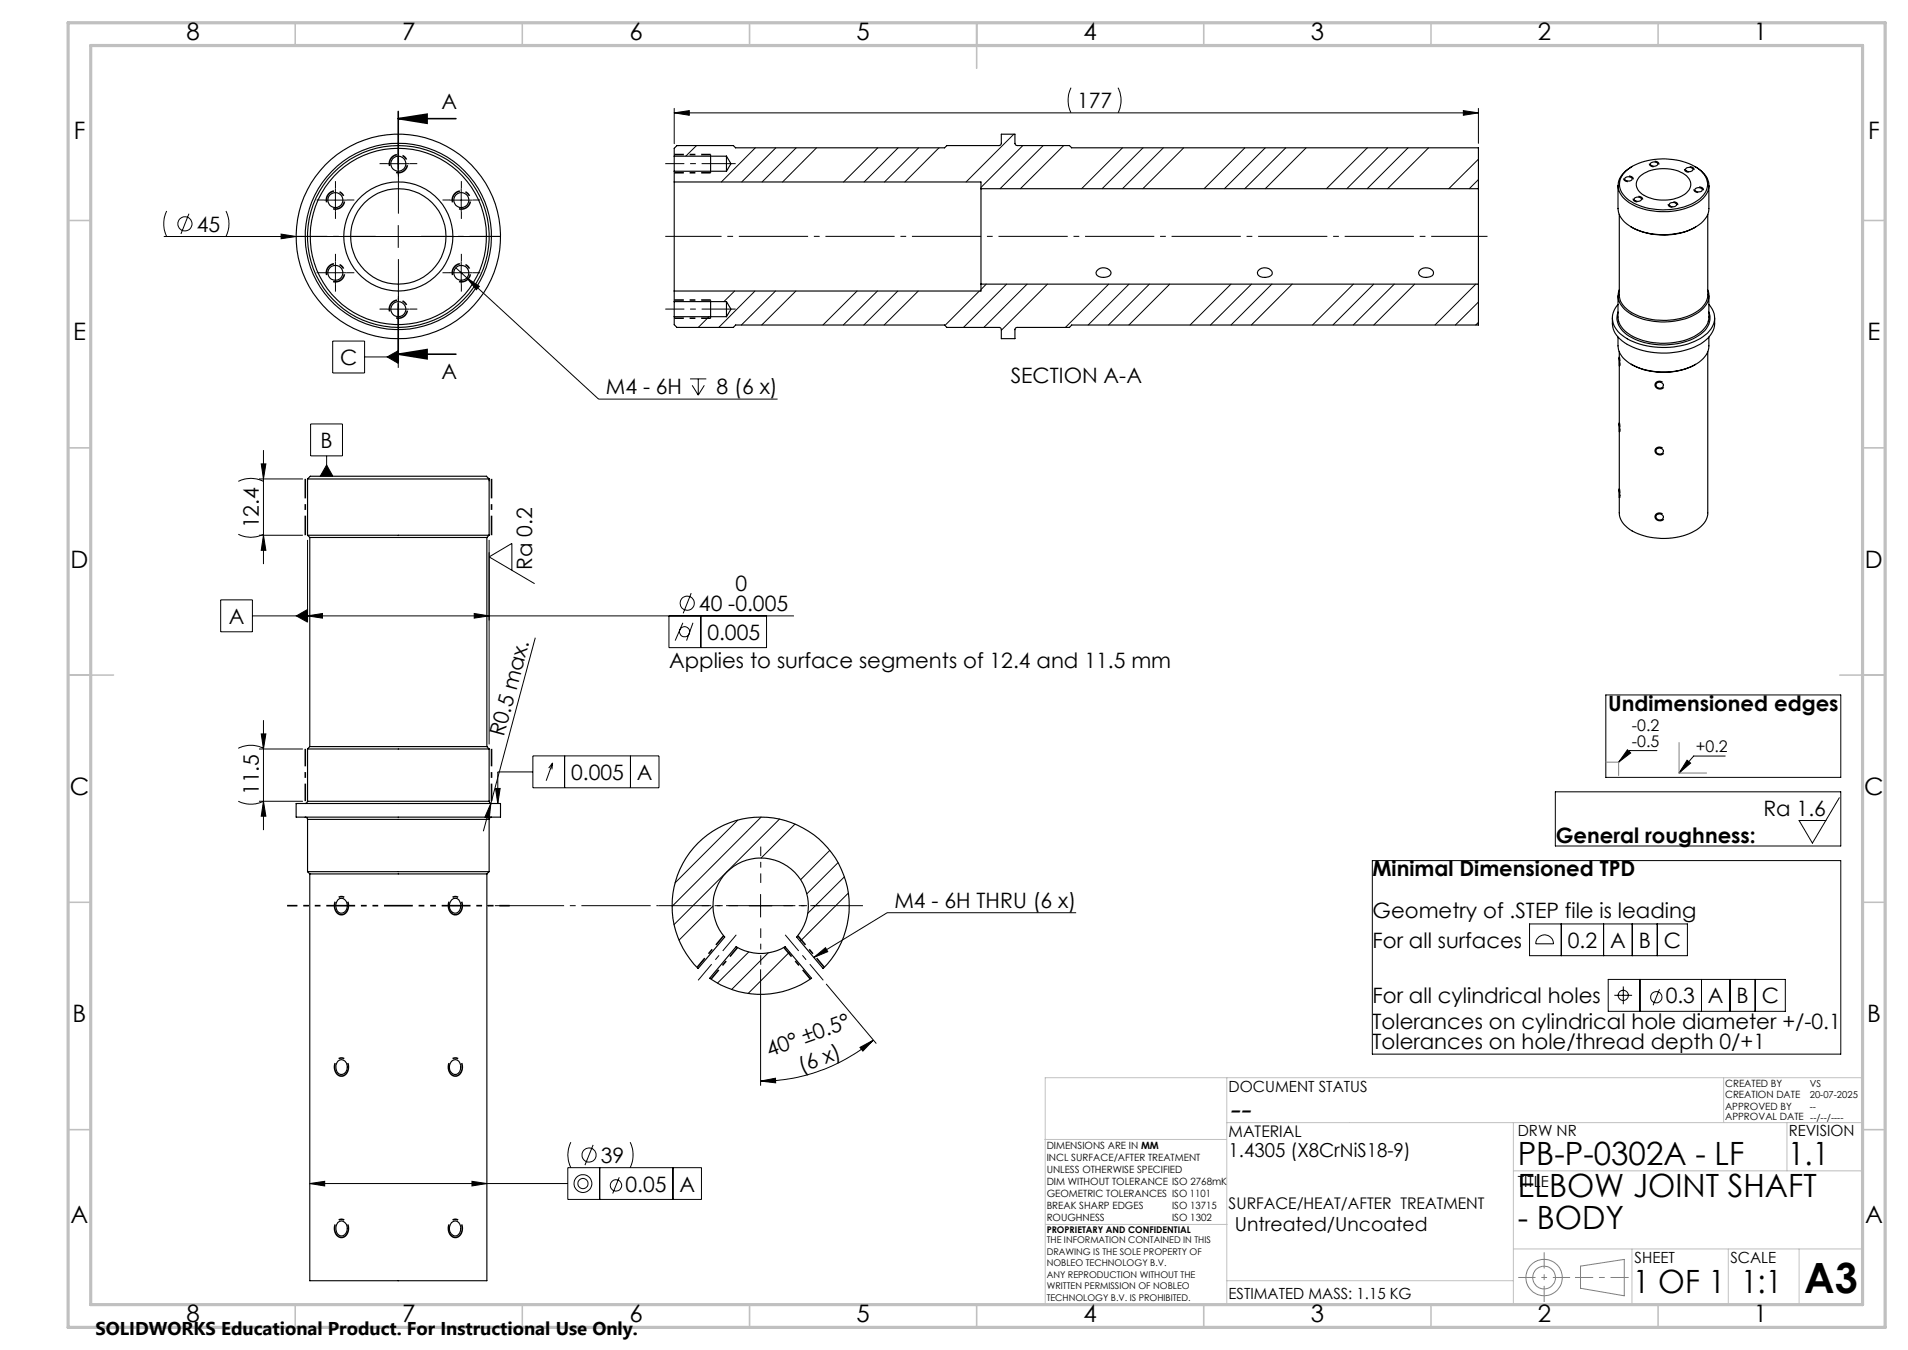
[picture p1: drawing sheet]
<svg xmlns="http://www.w3.org/2000/svg" width="420mm" height="297mm" viewBox="0 0 420 297" stroke-linecap="round" stroke-linejoin="round" font-family="sans-serif">
<g fill="none" stroke="#000" stroke-width=".22">
<path d="M235.8 19.3a6.4 6.4 0 0 0 0 5.5M246.1 19.3a6.1 6.1 0 0 1 0 5.5M85.2 36h5M87.7 33.5v5M148.4 24.8l3.3-.5v1.1zM148.4 23.8v7.8M148.4 24.8h177M153.3 32l-2.3 2.4M166.3 32.5l-7.5 7.5M170.8 32.5l-7.5 7.5M175.3 32.5l-7.6 7.5M179.7 32.5l-7.4 7.5"/>
<path d="M193.2 32.5l-7.5 7.5M197.7 32.5l-7.5 7.5M202.2 32.5l-7.5 7.5M206.7 32.5l-7.5 7.5M223.2 29.5l-10.5 10.5M225.1 32l-9.2 9.2M229.6 32l-9.5 9.5M234.1 32l-9.5 9.5M247.1 32.5l-9 9M251.6 32.5l-9 9M256.1 32.5l-9 9M260.6 32.5l-9 9"/>
<path d="M274 32.5l-9 9M278.5 32.5l-9 9M283 32.5l-9 9M287.5 32.5l-9 9M301 32.5l-9 9M305.5 32.5l-9 9M310 32.5l-9 9M314.5 32.5l-9.1 9M322.1 24.3l3.3 .5-3.3 .6zM325.4 35l-6.5 6.5M325.4 39.5l-2 2M325.4 23.8v7.7"/>
<path d="M36.1 52h74.1M36.7 46.4a6.5 6.5 0 0 0 0 5.6M41.6 47l-1.8 4.5M49.7 46.4a6.2 6.2 0 0 1 0 5.6M61.9 51.5l3.3 .5-3.3 .5zM71.3 44h5M73.8 41.5v5M73.8 57.5v5M87.7 49.5v5M99 44h5M100.3 58.9l2.5 2.2M101.5 41.5v5"/>
<path d="M101.5 57.5v5M71.3 60h5M73.2 75h7.1v7.1h-7.1zM80.3 78.5h7.4M85.2 68h5M85.2 78.5l2.5-1.4v2.8zM87.7 65.5v5M87.7 74.5v6.4M99 60h5M102.8 61.1l2.7 1.9-.7 .7zM102.8 61.1l29 26.7h39.4M156.1 69.7l-2.4 2.3"/>
<path d="M161.7 64l-2.4 2.4M166.2 64l-8 8M170.7 64l-7.5 7.5M175.2 64l-7.5 7.5M188.7 64l-7.5 7.5M193.1 64l-7.5 7.5M197.6 64l-7.5 7.5M202.1 64l-7.5 7.5M215.6 64l-7.6 7.6M217.1 62.5l-1.2 1.2M221.6 62.5l-9.5 9.5M226.1 62.5l-9.5 9.5"/>
<path d="M230.6 62.5l-10.2 10.2M244.1 62.5l-9.6 9.5M248.5 62.5l-9 9M253 62.5l-9 9M257.5 62.5l-9 9M271 62.5l-9 9M275.5 62.5l-9 9M280 62.5l-9 9M284.4 62.5l-9 9M297.9 62.5l-9 9M302.4 62.5l-9 9M306.9 62.5l-9 9"/>
<path d="M311.4 62.5l-9 9M324.9 62.5l-9 9M325.4 66.5l-5 5M325.4 70.9l-.6 .6M58 99v25.1M68.4 93.3h7v7h-7zM151.9 83.4h3.6M152.4 84.8l1.3 2.1M153.7 83.4v3.5M155 84.8l-1.3 2.1M52.5 117.5a6.1 6.1 0 0 0 5.5 0M52.5 105.9a6.1 6.1 0 0 1 5.5 0"/>
<path d="M57 117.8h9.7M57 105.4h9.7M57.5 102.1h1l-.5 3.3zM58 117.8l.5 3.3h-1zM67.7 118.8v17.7M71.9 102.3l1.4 2.5h-2.8zM71.9 100.3v4.5M107.7 118.8v45M48.6 132h7v7h-7zM55.6 135.5h119.2M65.2 135.5l2.5-1.4v2.8zM67.7 135.5l3.3-.5v1z"/>
<path d="M104.4 135l3.3 .5-3.3 .5zM112.7 125.4v-5.8l-5 2.9 10 5.9M147.2 135.5v7h21.5v-7M150.3 137l-1.7 3.9M152.2 130.5l-1.8 4.4M152.5 137l-1.4 3.9M154.3 135.5v7M58 158.4v24.2M117.8 140.3l-9.7 36.4M353.5 152.9h51.7v18.1h-51.7zM52.5 176.3a6.4 6.4 0 0 0 5.5 0M52.5 164.6a6.1 6.1 0 0 1 5.5 0"/>
<path d="M57 164.8h9.7M57 176.3h9.7M57.5 161.5h1l-.5 3.3zM58 176.3l.5 3.3h-1zM108.1 176.7l-.4 3.4-1-.3zM108.1 176.7l-1.7 6.2M109.1 173.5h1l-.5 3.3zM117.3 166.3h27.8v7h-27.8zM117.3 169.8h-7.7v7M121.6 167.8l-.8 1.2M121.6 167.8l-.1 1.5M121.6 167.8l-1.4 4"/>
<path d="M124.3 166.3v7M138.8 166.3v7M167.5 179.8l-19.5 19.6M342.4 174.2h62.8v11.9h-62.8zM358.2 165l.8 .7-2.7 2zM364.7 165.1h-5.9l-2.5 2.6M371.4 167.2l.7 .7-2.5 2.2zM379.8 166.3h-7l-3.2 3.8M404.9 175.5l-5.9 10-3-5h5.9M157 199.4l-7.5 7.4M162.4 180.4l-13.8 13.8M164.9 199.3h5"/>
<path d="M167.4 196.8v5M171.6 180.2l-23.2 23.2M175 181.3l-7.5 7.5M182.7 187.1l-6.5 6.4M184.5 189.8l-6.9 6.8M185.9 192.9l-8.1 8M186.7 196.5l-10.6 10.6M302.1 189.3h103.1v42.6h-103.1zM164.8 209.4l-6.9 6.9M167.4 213.3v25.6M169.1 209.6l-8.1 8.1M173.8 209.4l-9.1 9.2"/>
<path d="M179.1 210.6l2.6-2.1 .5 .9zM181.9 216.5l11 13.1M236.9 200.8h-41.6l-16.2 9.8M336.7 203.3h34.7v7h-34.7zM338.7 206.2a1.99 1.99 0 0 1 2.1-.3 1.99 1.99 0 0 1 1.2 1.7h-3.9a1.92 1.92 0 0 1 .6-1.4zM343.7 203.3v7M353 203.3v7M354 215.5h39v7h-39zM355.4 219h3.9M357.3 217v3.9M359.3 203.3v7M361 215.5v7"/>
<path d="M364.8 203.3v7M365.3 217.6l-1.4 3.6M374.5 215.5v7M380.8 215.5v7M386.4 215.5v7M167.4 237.8l3.3-.6v1zM189.3 230.4l2.9-1.6-2.3 2.4zM192.2 228.8a38.8 38.8 0 0 1-24.8 9M103.9 259.9l3.3 .5-3.3 .5zM125 256.9h29.4v7h-29.4zM125.7 251.3a6.2 6.2 0 0 0 0 5.6M130.6 251.9l-1.8 4.4"/>
<path d="M132 256.9v7M136.3 259l-1.4 3.6M138.7 251.3a6.5 6.5 0 0 1 0 5.6M148.1 256.9v7M68.2 260.4l3.3-.5v1zM68.2 260.4h56.8"/>
<circle cx="40.7" cy="49.3" r="1.56"/>
<circle cx="150.7" cy="139" r="1.12"/>
<circle cx="151.3" cy="132.7" r="1.55"/>
<circle cx="357.3" cy="219" r="1.13"/>
<circle cx="364.6" cy="219.4" r="1.24"/>
<circle cx="129.7" cy="254.1" r="1.56"/>
<circle cx="128.3" cy="260.4" r="1.12"/>
<circle cx="128.3" cy="260.4" r="1.96"/>
<circle cx="135.6" cy="260.8" r="1.26"/>
</g>
<g fill="none" stroke="#808080" stroke-width=".22">
<path d="M353.6 167.7h2.7v2.9M369.6 163.4v6.7h6.1M347.9 278.5l9.6-1.4v8l-9.6-1.7z"/>
<circle cx="339.9" cy="281" r="2.51"/>
<circle cx="339.9" cy="281.1" r="4"/>
</g>
<path d="M334.2 281h11.4" fill="none" stroke="#808080" stroke-width=".22" stroke-dasharray="15.2 1.3 1.3 1.3" stroke-dashoffset="11.4" stroke-linecap="butt"/>
<path d="M339.9 275.5v10.9" fill="none" stroke="#808080" stroke-width=".22" stroke-dasharray="15.2 1.3 1.3 1.3" stroke-dashoffset="11.7" stroke-linecap="butt"/>
<path d="M346.7 281h11.8" fill="none" stroke="#808080" stroke-width=".22" stroke-dasharray="15.2 1.3 1.3 1.3" stroke-dashoffset="11.2" stroke-linecap="butt"/>
<g fill="none" stroke="#c0c0c0" stroke-width=".22">
<path d="M270.1 237.1v49.9M379.4 237.1v9.9M410.1 237.1h-180v49.9M230 250.7h40M270.1 247h140M333.1 257.6h77M333.1 247v40M393.3 247v10.6M230.2 269.4h39.9M333.1 274.8h77M359.2 274.8v12.2M380.4 274.8v12.2"/>
<path d="M396 274.8v12.2M270.1 281.8h63"/>
</g>
<g fill="none" stroke="#c0c0c0" stroke-width=".35">
<path d="M65 5v5M115 5v5M165 5v5M215 5v10M265 5v5M315 5v5M365 5v5M15 48.5h5M410 48.5h5M15 98.5h5M410 98.5h5M15 148.5h10"/>
<path d="M405 148.5h10M15 198.5h5M410 198.5h5M15 248.5h5M410 248.5h5M65 287v5M115 287v5M165 287v5M215 287v5M265 287v5M315 287v5M365 287v5"/>
</g>
<path d="M15 5h400v287h-400zM20 10h390v277h-390z" fill="none" stroke="#c0c0c0" stroke-width=".7"/>
<g fill="#000">
<path d="M61.9 51.5l3.3 .5-3.3 .5zM108.1 176.7l-.4 3.4-1-.3z"/>
<path d="M87.7 26.1l6.3-1v2zM87.7 77.9l6.3-1v2z"/>
<path d="M148.4 24.8l3.3-.5v1.1zM322.1 24.3l3.3 .5-3.3 .6z"/>
<path d="M102.8 61.1l2 2.6 .7-.7zM85.2 78.5l2.5 1.4v-2.8zM67.7 135.5l3.3-.5v1zM104.4 135l3.3 .5-3.3 .5zM68.2 260.4l3.3-.5v1zM103.9 259.9l3.3 .5-3.3 .5zM109.1 173.5h1l-.5 3.3zM65.2 135.5l2.5 1.4v-2.8zM71.9 102.3l1.4 2.5h-2.8zM179.1 210.6l3.1-1.2-.5-.9z"/>
<path d="M58 117.8l.5 3.3h-1zM57.5 102.1h1l-.5 3.3z"/>
<path d="M57.5 161.5h1l-.5 3.3zM58 176.3l.5 3.3h-1z"/>
<path d="M371.4 167.2l.7 .7-2.5 2.2zM358.2 165l.8 .7-2.7 2z"/>
<path d="M167.4 237.8l3.3-.6v1zM189.3 230.4l2.9-1.6-2.3 2.4z"/>
</g>
<g fill="none" stroke="#000" stroke-width=".25">
<path d="M148.4 34.4v-1.8l.6-.6h12.4l.5 .5h46l.5-.5h11.5l.4-.1 .1-.3v-2.1h3v2.1l.2 .3 .3 .1h11.5l.5 .5h89.5v9M148.4 34.4v3.3M148.4 34.4h11.5M148.4 37.7v2.3M148.4 37.7h11.5M156.4 34v4M159.9 34.4v3.3M159.9 34.4l1 1.6-1 1.7M357.7 39.2a.99 .99 0 0 1 1.6 .2 .95 .95 0 0 1-1.7-.1zM358 37.6a14 14 0 0 1 11.7-2.3 7.9 7.9 0 0 1 6 4.1 4 4 0 0 1-2 4.7 14.6 14.6 0 0 1-15.2-.1 3.9 3.9 0 0 1-1.3-5.6zM359.3 36.6a4.8 4.8 0 0 0-3 5 7.3 7.3 0 0 0 5.4 4.4 15.3 15.3 0 0 0 12.4-1.6 4 4 0 0 0 1.4-5.7l-1.2-1.3-1.3-.8M360.8 39a8.7 8.7 0 0 1 10-.6 2.45 2.45 0 0 1 1.4 2.2 2.45 2.45 0 0 1-1.4 2.2 8.7 8.7 0 0 1-10-.7 2.24 2.24 0 0 1 0-3.1z"/>
<path d="M363.4 35.8a1.04 1.04 0 0 1 1.5 .3 .94 .94 0 0 1-1.6 0zM371.2 37a1.01 1.01 0 0 1 1.5 .3 .94 .94 0 0 1-1.7-.1zM148.4 40v24M148.4 40h67.5v1.5M215.9 41.5v21M215.9 41.5h109.5M241.8 59.3a1.86 1.86 0 0 1 2.8 .7 1.87 1.87 0 0 1-2.7 .9 .84 .84 0 0 1-.6-.8 .84 .84 0 0 1 .5-.8zM276.9 59.6a1.85 1.85 0 0 1 3.2 .4 1.7 1.7 0 0 1-2.2 1 .99 .99 0 0 1-1-1.4zM312.4 59.6a1.84 1.84 0 0 1 3.2 .4 1.7 1.7 0 0 1-2.2 1 .99 .99 0 0 1-1-1.4zM325.4 41.5v21M356.2 40.8v5.1a5.1 5.1 0 0 0 2.9 4M356.4 47.2v17.6a5.2 5.2 0 0 0 3.8 4.5 14.9 14.9 0 0 0 13.5-.9 4.4 4.4 0 0 0 2.2-3.6v-17.6"/>
<path d="M359.1 49.9a15 15 0 0 0 14.1 0M359.9 43.5a.83 .83 0 0 1 .8-.2 .83 .83 0 0 1 .6 .7 .95 .95 0 0 1-1.6-.2zM367.6 44.7a.84 .84 0 0 1 .9-.2 .84 .84 0 0 1 .5 .7 1.03 1.03 0 0 1-1.6-.2zM373.1 41.6a.99 .99 0 0 1 1.6 .2 .95 .95 0 0 1-1.6-.1zM376.2 40.8v5.1a5.5 5.5 0 0 1-3.8 4.5 15.7 15.7 0 0 1-13.3-.5M148.4 66.4v3.3M148.4 64v2.4M148.4 69.7h11.5M148.4 66.4h11.5M156.4 66v4M159.9 66.4v3.3M159.9 66.4l1 1.6-1 1.7"/>
<path d="M215.9 62.5v1.5h-67.5M215.9 62.5h109.5M325.4 62.5v9h-89.5l-.5 .5h-11.6l-.4 .4v2.1h-3v-2.1l-.4-.4h-11.6l-.5-.5h-46l-.5 .5h-12.4l-.6-.6v-1.7M354.9 70a5.5 5.5 0 0 0 3.3 5.8 17.3 17.3 0 0 0 16.7-.5 5.4 5.4 0 0 0 2.5-5.3M356.2 65v4.7a5.3 5.3 0 0 0 3.5 4.5 15.4 15.4 0 0 0 14.4-.9 4.2 4.2 0 0 0 2.1-3.6v-4.7M356.2 67a4.3 4.3 0 0 0 .9 6.8 17.1 17.1 0 0 0 14.5 1.9 8.3 8.3 0 0 0 5.7-4.7 4.1 4.1 0 0 0-1.1-4M356.2 74.2a7.7 7.7 0 0 0 .2 3.2l.8 1.3 1.9 1.4M356.2 68.6a4.3 4.3 0 0 0 1.9 5 15.5 15.5 0 0 0 16.3-.1 4.1 4.1 0 0 0 1.8-4.9M356.4 77.4v35.4a5.4 5.4 0 0 0 4.1 4.6 14.9 14.9 0 0 0 13.5-1.2 4.2 4.2 0 0 0 1.9-3.4v-35.4M356.4 63.8a4.1 4.1 0 0 0 2.2 5 15.1 15.1 0 0 0 15.5-.2 4 4 0 0 0 1.8-4.8M356.4 78.8l.1 1.7zM376.2 74.2v1.9a5.5 5.5 0 0 1-3.8 4.5 15.9 15.9 0 0 1-13.3-.5"/>
<path d="M356.4 93.3l.1 1.7zM359.1 80.1a15 15 0 0 0 14.1 0M364.6 98.8a.79 .79 0 0 1 1.1-.2 .79 .79 0 0 1 .3 1.1 .81 .81 0 0 1-1 .1 .81 .81 0 0 1-.4-1zM364.6 84.3a.79 .79 0 0 1 1.1-.2 .79 .79 0 0 1 .3 1.1 .81 .81 0 0 1-1 .1 .81 .81 0 0 1-.4-1zM67.7 105.4h40M67.7 117.8h40M67.7 105.4l.6-.6h38.8l.6 .6M67.7 105.4v12.4M67.7 117.8l.5 .4M68.2 118.2h39M68.2 118.2v46M107.2 118.2v46"/>
<path d="M107.7 105.4v12.4M107.7 117.8l-.5 .4M356.4 107.8l.1 1.6zM364.6 113.3a.79 .79 0 0 1 1.1-.2 .79 .79 0 0 1 .3 1.1 .81 .81 0 0 1-1 .1 .81 .81 0 0 1-.4-1zM65.2 176.8h45v3h-45zM67.2 179.8h.3l.2 .5M67.7 176.3l-.2 .3-.3 .2M67.7 164.8h40M67.7 176.3h40M67.7 164.8v11.5M68.2 164.2h39M68.2 164.2l-.5 .6"/>
<path d="M107.2 164.2l.5 .6M107.7 176.3l.1 .3 .4 .2M107.7 164.8v11.5M108.2 179.8h-.3l-.2 .5M67.7 191.8h40M67.7 180.3h40M67.7 180.3v11.5M67.7 191.8l.5 .5M68.2 192.3h39M68.2 192.3v89.5h39v-89.5M74.4 198a1.28 1.28 0 0 1 1.5-.2 1.28 1.28 0 0 1 .5 1.5 1.29 1.29 0 0 1-.6 1.4 1.29 1.29 0 0 1-1.5-.3 2.22 2.22 0 0 1 .1-2.4zM99.4 198a1.18 1.18 0 0 1 1.3-.3 1.18 1.18 0 0 1 .7 1.2 1.44 1.44 0 0 1-.3 1.5 1.44 1.44 0 0 1-1.4 .4 1.88 1.88 0 0 1-.3-2.8z"/>
<path d="M107.7 180.3v11.5M107.7 191.8l-.5 .5M153.6 185.5a19.5 19.5 0 0 1 27.6 0 19.5 19.5 0 0 1 0 27.6l-5.8-6.9a10.5 10.5 0 0 0-.7-14.5 10.5 10.5 0 0 0-14.5 0 10.5 10.5 0 0 0-.7 14.5l-5.8 6.9a19.5 19.5 0 0 1-.1-27.6zM162 208.3a10.5 10.5 0 0 0 10.8 0l5.8 6.9a19.5 19.5 0 0 1-22.4 0zM74.4 233.5a1.29 1.29 0 0 1 1.5-.1 1.29 1.29 0 0 1 .5 1.4 1.29 1.29 0 0 1-.6 1.4 1.29 1.29 0 0 1-1.5-.3 2.22 2.22 0 0 1 .1-2.4zM99.4 233.5a1.2 1.2 0 0 1 1.3-.2 1.2 1.2 0 0 1 .7 1.1 1.43 1.43 0 0 1-1.7 1.9 1.88 1.88 0 0 1-.3-2.8zM74.4 269a1.29 1.29 0 0 1 1.5-.1 1.29 1.29 0 0 1 .5 1.4 1.28 1.28 0 0 1-.6 1.4 1.28 1.28 0 0 1-1.5-.3 2.22 2.22 0 0 1 .1-2.4zM99.4 269a1.2 1.2 0 0 1 1.3-.3 1.2 1.2 0 0 1 .7 1.2 1.58 1.58 0 0 1-1.3 2 1.77 1.77 0 0 1-.7-2.9z"/>
<circle cx="87.7" cy="36" r="1.66"/>
<circle cx="73.8" cy="44" r="1.66"/>
<circle cx="87.7" cy="52" r="22.5"/>
<circle cx="87.7" cy="52" r="10.5"/>
<circle cx="87.7" cy="52" r="19.4"/>
<circle cx="87.7" cy="52" r="20.5"/>
<circle cx="87.7" cy="52" r="12"/>
<circle cx="87.7" cy="52" r="20"/>
<circle cx="101.5" cy="44" r="1.66"/>
<circle cx="73.8" cy="60" r="1.65"/>
<circle cx="87.7" cy="68" r="1.65"/>
<circle cx="101.5" cy="60" r="1.65"/>
</g>
<path d="M87.7 26.1l6.3-1v2zM87.7 26.1h12.7M87.7 24.5v12.7M87.7 77.9l6.3-1v2zM87.7 66.8v12.7M87.7 77.9h12.7" fill="none" stroke="#000" stroke-width=".35"/>
<path d="M357.8 39.8l-.3-.3a.84 .84 0 0 1 1.3-.7 .57 .57 0 0 1 .7 .6 .57 .57 0 0 1-.8 .5l-.9-.1M363.4 36.5l-.2-.2a.84 .84 0 0 1 1.3-.8 .57 .57 0 0 1 .6 .7 .57 .57 0 0 1-.8 .4l-.9-.1M371.1 37.7l-.2-.2a.84 .84 0 0 1 1.3-.8 .57 .57 0 0 1 .6 .7 .57 .57 0 0 1-.7 .4l-1-.1M359.8 44.2l-.2-.2a.84 .84 0 0 1 1.3-.7 .57 .57 0 0 1 .6 .6 .57 .57 0 0 1-.7 .5l-1-.2M367.6 45.4l-.3-.2a.84 .84 0 0 1 1.3-.7 .57 .57 0 0 1 .7 .6 .57 .57 0 0 1-.8 .5l-.9-.2M373.2 42.1l-.2-.2a.84 .84 0 0 1 1.3-.7 .57 .57 0 0 1 .6 .6 .57 .57 0 0 1-.8 .5l-.9-.2" fill="none" stroke="#000" stroke-width=".35" stroke-dasharray="6.3 1.3 1.3 1.3" stroke-dashoffset="5.7" stroke-linecap="butt"/>
<path d="M356.5 80.4l-.1-1.8 .1 2v-.2M356.5 94.9l-.1-1.8 .1 2v-.2M356.5 109.4l-.1-1.8 .1 2v-.2" fill="none" stroke="#000" stroke-width=".35" stroke-dasharray="6.3 1.3 1.3 1.3" stroke-dashoffset="6.2" stroke-linecap="butt"/>
<path d="M365.3 85.5a.87 .87 0 0 1-.9-1 .87 .87 0 0 1 1.4-.5 .8 .8 0 0 1 .5 1 .8 .8 0 0 1-1 .5M365.3 114.5a.87 .87 0 0 1-.9-1 .87 .87 0 0 1 1.4-.5 .8 .8 0 0 1 .5 1 .8 .8 0 0 1-1 .5M365.3 100a.87 .87 0 0 1-.9-1 .87 .87 0 0 1 1.4-.5 .8 .8 0 0 1 .5 1 .8 .8 0 0 1-1 .5" fill="none" stroke="#000" stroke-width=".35" stroke-dasharray="6.3 1.3 1.3 1.3" stroke-dashoffset="2.9" stroke-linecap="butt"/>
<path d="M87.2 37.9a2 2 0 0 0 2.5-1.7 2 2 0 0 0-2.2-2.2 2 2 0 0 0-1.7 2.5M73.3 45.9a2 2 0 0 0 2.5-1.7 2 2 0 0 0-2.1-2.2 2 2 0 0 0-1.8 2.5M101 45.9a2 2 0 0 0 2.5-1.7 2 2 0 0 0-2.1-2.2 2 2 0 0 0-1.8 2.5M73.3 61.9a2 2 0 0 0 2.5-1.7 2 2 0 0 0-2.1-2.2 2 2 0 0 0-1.8 2.5M87.2 69.9a2 2 0 0 0 2.5-1.7 2 2 0 0 0-2.2-2.2 2 2 0 0 0-1.7 2.5M101 61.9a2 2 0 0 0 2.5-1.7 2 2 0 0 0-2.1-2.2 2 2 0 0 0-1.8 2.5" fill="none" stroke="#000" stroke-width=".35" stroke-dasharray="6.3 1.3 1.3 1.3" stroke-dashoffset="3" stroke-linecap="butt"/>
<path d="M75.2 201.2a2.07 2.07 0 0 1-1.6-2 2.07 2.07 0 0 1 1.6-2 2.07 2.07 0 0 1 1.5 2 2.07 2.07 0 0 1-1.5 2M100.2 201.2a2.07 2.07 0 0 1-1.5-2 2.07 2.07 0 0 1 1.5-2 2.07 2.07 0 0 1 1.6 2 2.07 2.07 0 0 1-1.6 2M75.2 236.7a2.07 2.07 0 0 1-1.6-2 2.07 2.07 0 0 1 1.6-2 2.07 2.07 0 0 1 1.5 2 2.07 2.07 0 0 1-1.5 2M100.2 236.7a2.07 2.07 0 0 1-1.5-2 2.07 2.07 0 0 1 1.5-2 2.07 2.07 0 0 1 1.6 2 2.07 2.07 0 0 1-1.6 2M75.2 272.2a2.07 2.07 0 0 1-1.6-2 2.07 2.07 0 0 1 1.6-2 2.07 2.07 0 0 1 1.5 2 2.07 2.07 0 0 1-1.5 2M100.2 272.2a2.07 2.07 0 0 1-1.5-2 2.07 2.07 0 0 1 1.5-2 2.07 2.07 0 0 1 1.6 2 2.07 2.07 0 0 1-1.6 2" fill="none" stroke="#000" stroke-width=".35" stroke-dasharray="6.3 1.3 1.3 1.3" stroke-dashoffset="2.7" stroke-linecap="butt"/>
<path d="M145 199.2h45" fill="none" stroke="#000" stroke-width=".22" stroke-dasharray="15.2 1.3 1.3 1.3" stroke-dashoffset="4.2" stroke-linecap="butt"/>
<path d="M107.2 199.2h37.8" fill="none" stroke="#000" stroke-width=".22" stroke-dasharray="15.2 1.3 1.3 1.3" stroke-dashoffset="-1.7" stroke-linecap="butt"/>
<path d="M161.9 36h-15.5M161.9 68h-15.5" fill="none" stroke="#000" stroke-width=".22" stroke-dasharray="15.2 1.3 1.3 1.3" stroke-dashoffset="7.7" stroke-linecap="butt"/>
<path d="M146.4 52h181" fill="none" stroke="#000" stroke-width=".22" stroke-dasharray="15.2 1.3 1.3 1.3" stroke-dashoffset="2.8" stroke-linecap="butt"/>
<path d="M162.1 205.7l-8.4 10M172.8 205.7l8.4 10" fill="none" stroke="#000" stroke-width=".22" stroke-dasharray="15.2 1.3 1.3 1.3" stroke-dashoffset="10.6" stroke-linecap="butt"/>
<path d="M63.2 199.2h49" fill="none" stroke="#000" stroke-width=".35" stroke-dasharray="6.3 1.3 1.3 1.3 1.3 1.3" stroke-dashoffset="4.1" stroke-linecap="butt"/>
<path d="M67.2 176.2v-11.5M108.2 176.2v-11.5" fill="none" stroke="#000" stroke-width=".35" stroke-dasharray="6.3 1.3 1.3 1.3" stroke-dashoffset="2.5" stroke-linecap="butt"/>
<path d="M67.2 105.3v12.4M108.2 105.3v12.4" fill="none" stroke="#000" stroke-width=".35" stroke-dasharray="6.3 1.3 1.3 1.3" stroke-dashoffset="2.1" stroke-linecap="butt"/>
<path d="M162.5 199.2h-8M167.5 194.2v-8M172.5 199.2h8M167.5 204.2v8" fill="none" stroke="#000" stroke-width=".22" stroke-dasharray="15.2 1.3 1.3 1.3" stroke-dashoffset="13.1" stroke-linecap="butt"/>
<path d="M148.4 34h8M148.4 38h8M148.4 66h8M148.4 70h8" fill="none" stroke="#000" stroke-width=".35" stroke-dasharray="6.3 1.3 1.3 1.3" stroke-dashoffset="4.3" stroke-linecap="butt"/>
<path d="M153.5 212.8l5.8-6.9M156.5 215.4l5.9-7M178.4 215.4l-5.9-7M181.5 212.8l-5.9-6.9" fill="none" stroke="#000" stroke-width=".35" stroke-dasharray="6.3 1.3 1.3 1.3" stroke-dashoffset="3.7" stroke-linecap="butt"/>
<path d="M82.7 52h-17.5M87.7 47v-17.5M87.7 57v17.5M92.7 52h17.5" fill="none" stroke="#000" stroke-width=".22" stroke-dasharray="15.2 1.3 1.3 1.3" stroke-dashoffset="8.4" stroke-linecap="butt"/>
<g fill="none" stroke="#000" stroke-width=".22" stroke-dasharray="15.2 1.3 1.3 1.3" stroke-linecap="butt">
<path d="M85.2 36h-1.6M87.7 33.5v-1.6M87.7 38.5v1.7M90.2 36h1.7M71.3 44h-1.6M73.8 57.5v-1.6M73.8 41.5v-1.6M73.8 46.5v1.7M76.3 44h1.7M99.1 44h-1.7M101.6 57.5v-1.6M101.6 41.5v-1.6"/>
<path d="M101.6 46.5v1.7M104.1 44h1.6M71.3 60h-1.6M73.8 62.5v1.7M76.3 60h1.7M85.2 68h-1.6M87.7 65.5v-1.6M87.7 70.5v1.7M90.2 68h1.7M99.1 60h-1.7M101.6 62.5v1.7M104.1 60h1.6"/>
</g>
<text font-size="9.2" x="397.2" y="284.5">A3</text>
<text font-size="7.3" x="270.4" y="246.3">--</text>
<g font-size="7.1">
<text x="334.1" y="256.2">PB-P-0302A - LF</text>
<text x="393.6" y="256.2">1.1</text>
<text x="334.1" y="263.3">ELBOW JOINT SHAFT</text>
<text x="334.1" y="270.3">- BODY</text>
<text x="359.4" y="284.5">1 OF 1</text>
<text x="383.3" y="284.5">1:1</text>
</g>
<g font-size="5.3">
<text x="41" y="8.9">8</text>
<text x="88.5" y="8.9">7</text>
<text x="138.5" y="8.9">6</text>
<text x="188.5" y="8.9">5</text>
<text x="238.5" y="8.9">4</text>
<text x="288.5" y="8.9">3</text>
<text x="338.5" y="8.9">2</text>
<text x="386" y="8.9">1</text>
<text x="16.2" y="30.7">F</text>
<text x="411.2" y="30.7">F</text>
<text x="16.1" y="74.9">E</text>
<text x="411.1" y="74.9">E</text>
<text x="15.5" y="124.9">D</text>
<text x="410.5" y="124.9">D</text>
<text x="15.4" y="174.9">C</text>
<text x="410.4" y="174.9">C</text>
<text x="16" y="224.9">B</text>
<text x="411" y="224.9">B</text>
<text x="15.5" y="269.2">A</text>
<text x="410.5" y="269.2">A</text>
<text x="41" y="290.9">8</text>
<text x="88.5" y="290.9">7</text>
<text x="138.5" y="290.9">6</text>
<text x="188.5" y="290.9">5</text>
<text x="238.5" y="290.9">4</text>
<text x="288.5" y="290.9">3</text>
<text x="338.5" y="290.9">2</text>
<text x="386" y="290.9">1</text>
</g>
<g font-size="4.7">
<text x="97.2" y="23.9">A</text>
<text x="237.1" y="23.8">177</text>
<text x="43.3" y="50.9">45</text>
<text x="74.9" y="80.3">C</text>
<text x="97.2" y="83.3">A</text>
<text x="133.4" y="86.7">M4 - 6H</text>
<text x="157.7" y="86.7">8 (6 x)</text>
<text x="222.5" y="84.3">SECTION A-A</text>
<text x="70.6" y="98.5">B</text>
<text x="57" y="116.2" transform="rotate(-90 57 116.2)">12.4</text>
<text x="117.2" y="125.4" transform="rotate(-90 117.2 125.4)">Ra 0.2</text>
<text x="161.9" y="129.9">0</text>
<text x="50.4" y="137.2">A</text>
<text x="153.9" y="134.4">40 -0.005</text>
<text x="155.7" y="140.7">0.005</text>
<text x="147.3" y="147">Applies to surface segments of 12.4 and 11.5 mm</text>
<text x="354" y="156.4">Undimensioned edges</text>
<text x="110.9" y="162.2" transform="rotate(-75 110.9 162.2)">R0.5 max.</text>
<text x="125.7" y="171.6">0.005</text>
<text x="140.2" y="171.6">A</text>
<text x="57" y="175" transform="rotate(-90 57 175)">11.5</text>
<text x="388.2" y="179.5">Ra 1.6</text>
<text x="342.5" y="185.5">General roughness:</text>
<text x="302.1" y="192.8">Minimal Dimensioned TPD</text>
<text x="196.9" y="199.8">M4 - 6H THRU (6 x)</text>
<text x="302.1" y="201.9">Geometry of .STEP file is leading</text>
<text x="302.1" y="208.5">For all surfaces</text>
<text x="345.1" y="208.5">0.2</text>
<text x="354.4" y="208.5">A</text>
<text x="360.7" y="208.5">B</text>
<text x="366.3" y="208.5">C</text>
<text x="302.1" y="220.7">For all cylindrical holes</text>
<text x="366.7" y="220.7">0.3</text>
<text x="376" y="220.7">A</text>
<text x="382.3" y="220.7">B</text>
<text x="387.8" y="220.7">C</text>
<text x="302.1" y="226.3">Tolerances on cylindrical hole diameter +/-0.1</text>
<text x="169.4" y="232.6" transform="rotate(-20 169.4 232.6)">40° ±0.5°</text>
<text x="302.1" y="230.9">Tolerances on hole/thread depth 0/+1</text>
<text x="176.4" y="236" transform="rotate(-20 176.4 236)">(6 x)</text>
<text x="132.3" y="255.8">39</text>
<text x="137.7" y="262.1">0.05</text>
<text x="149.6" y="262.1">A</text>
</g>
<g font-size="4.2">
<text x="270.4" y="254.6">1.4305 (X8CrNiS18-9)</text>
<text x="271.8" y="270.8">Untreated/Uncoated</text>
</g>
<text font-size="4.1" x="21" y="293.7">SOLIDWORKS Educational Product. For Instructional Use Only.</text>
<g font-size="3.5">
<text x="359.2" y="160.9">-0.2</text>
<text x="359.2" y="164.3">-0.5</text>
<text x="373.3" y="165.5">+0.2</text>
<text x="270.4" y="250.1">MATERIAL</text>
<text x="270.4" y="266">SURFACE/HEAT/AFTER TREATMENT</text>
</g>
<g font-size="3.4">
<text x="270.4" y="240.2">DOCUMENT STATUS</text>
<text x="334.1" y="250">DRW NR</text>
<text x="393.7" y="250">REVISION</text>
<text x="334.1" y="261.1">TITLE</text>
<text x="359.8" y="277.9">SHEET</text>
<text x="380.9" y="277.9">SCALE</text>
<text x="270.4" y="285.7">ESTIMATED MASS: 1.15 KG</text>
</g>
<g font-size="2.2">
<text x="379.7" y="239.1">CREATED BY</text>
<text x="379.7" y="244.2">APPROVED BY</text>
<text x="379.7" y="241.6">CREATION DATE</text>
<text x="379.7" y="246.5">APPROVAL DATE --/--/----</text>
<text x="230.4" y="252.7">DIMENSIONS ARE IN MM</text>
<text x="230.4" y="255.4">INCL SURFACE/AFTER TREATMENT</text>
<text x="230.4" y="258">UNLESS OTHERWISE SPECIFIED</text>
<text x="230.4" y="260.7">DIM WITHOUT TOLERANCE ISO 2768mK</text>
<text x="230.4" y="263.3">GEOMETRIC TOLERANCES ISO 1101</text>
<text x="230.4" y="266">BREAK SHARP EDGES</text>
<text x="230.4" y="268.6">ROUGHNESS</text>
<text x="258" y="266">ISO 13715</text>
<text x="258" y="268.7">ISO 1302</text>
</g>
<g font-size="2.1">
<text x="398.4" y="239.1">VS</text>
<text x="398.4" y="244.2">--</text>
<text x="398.4" y="241.7">20-07-2025</text>
</g>
<g font-size="2">
<text x="230.4" y="271.3">PROPRIETARY AND CONFIDENTIAL</text>
<text x="230.4" y="273.5">THE INFORMATION CONTAINED IN THIS</text>
<text x="230.4" y="276.1">DRAWING IS THE SOLE PROPERTY OF</text>
<text x="230.4" y="278.6">NOBLEO TECHNOLOGY B.V.</text>
<text x="230.4" y="281.1">ANY REPRODUCTION WITHOUT THE</text>
<text x="230.4" y="283.6">WRITTEN PERMISSION OF NOBLEO</text>
<text x="230.4" y="286.2">TECHNOLOGY B.V. IS PROHIBITED.</text>
</g>
</svg>
